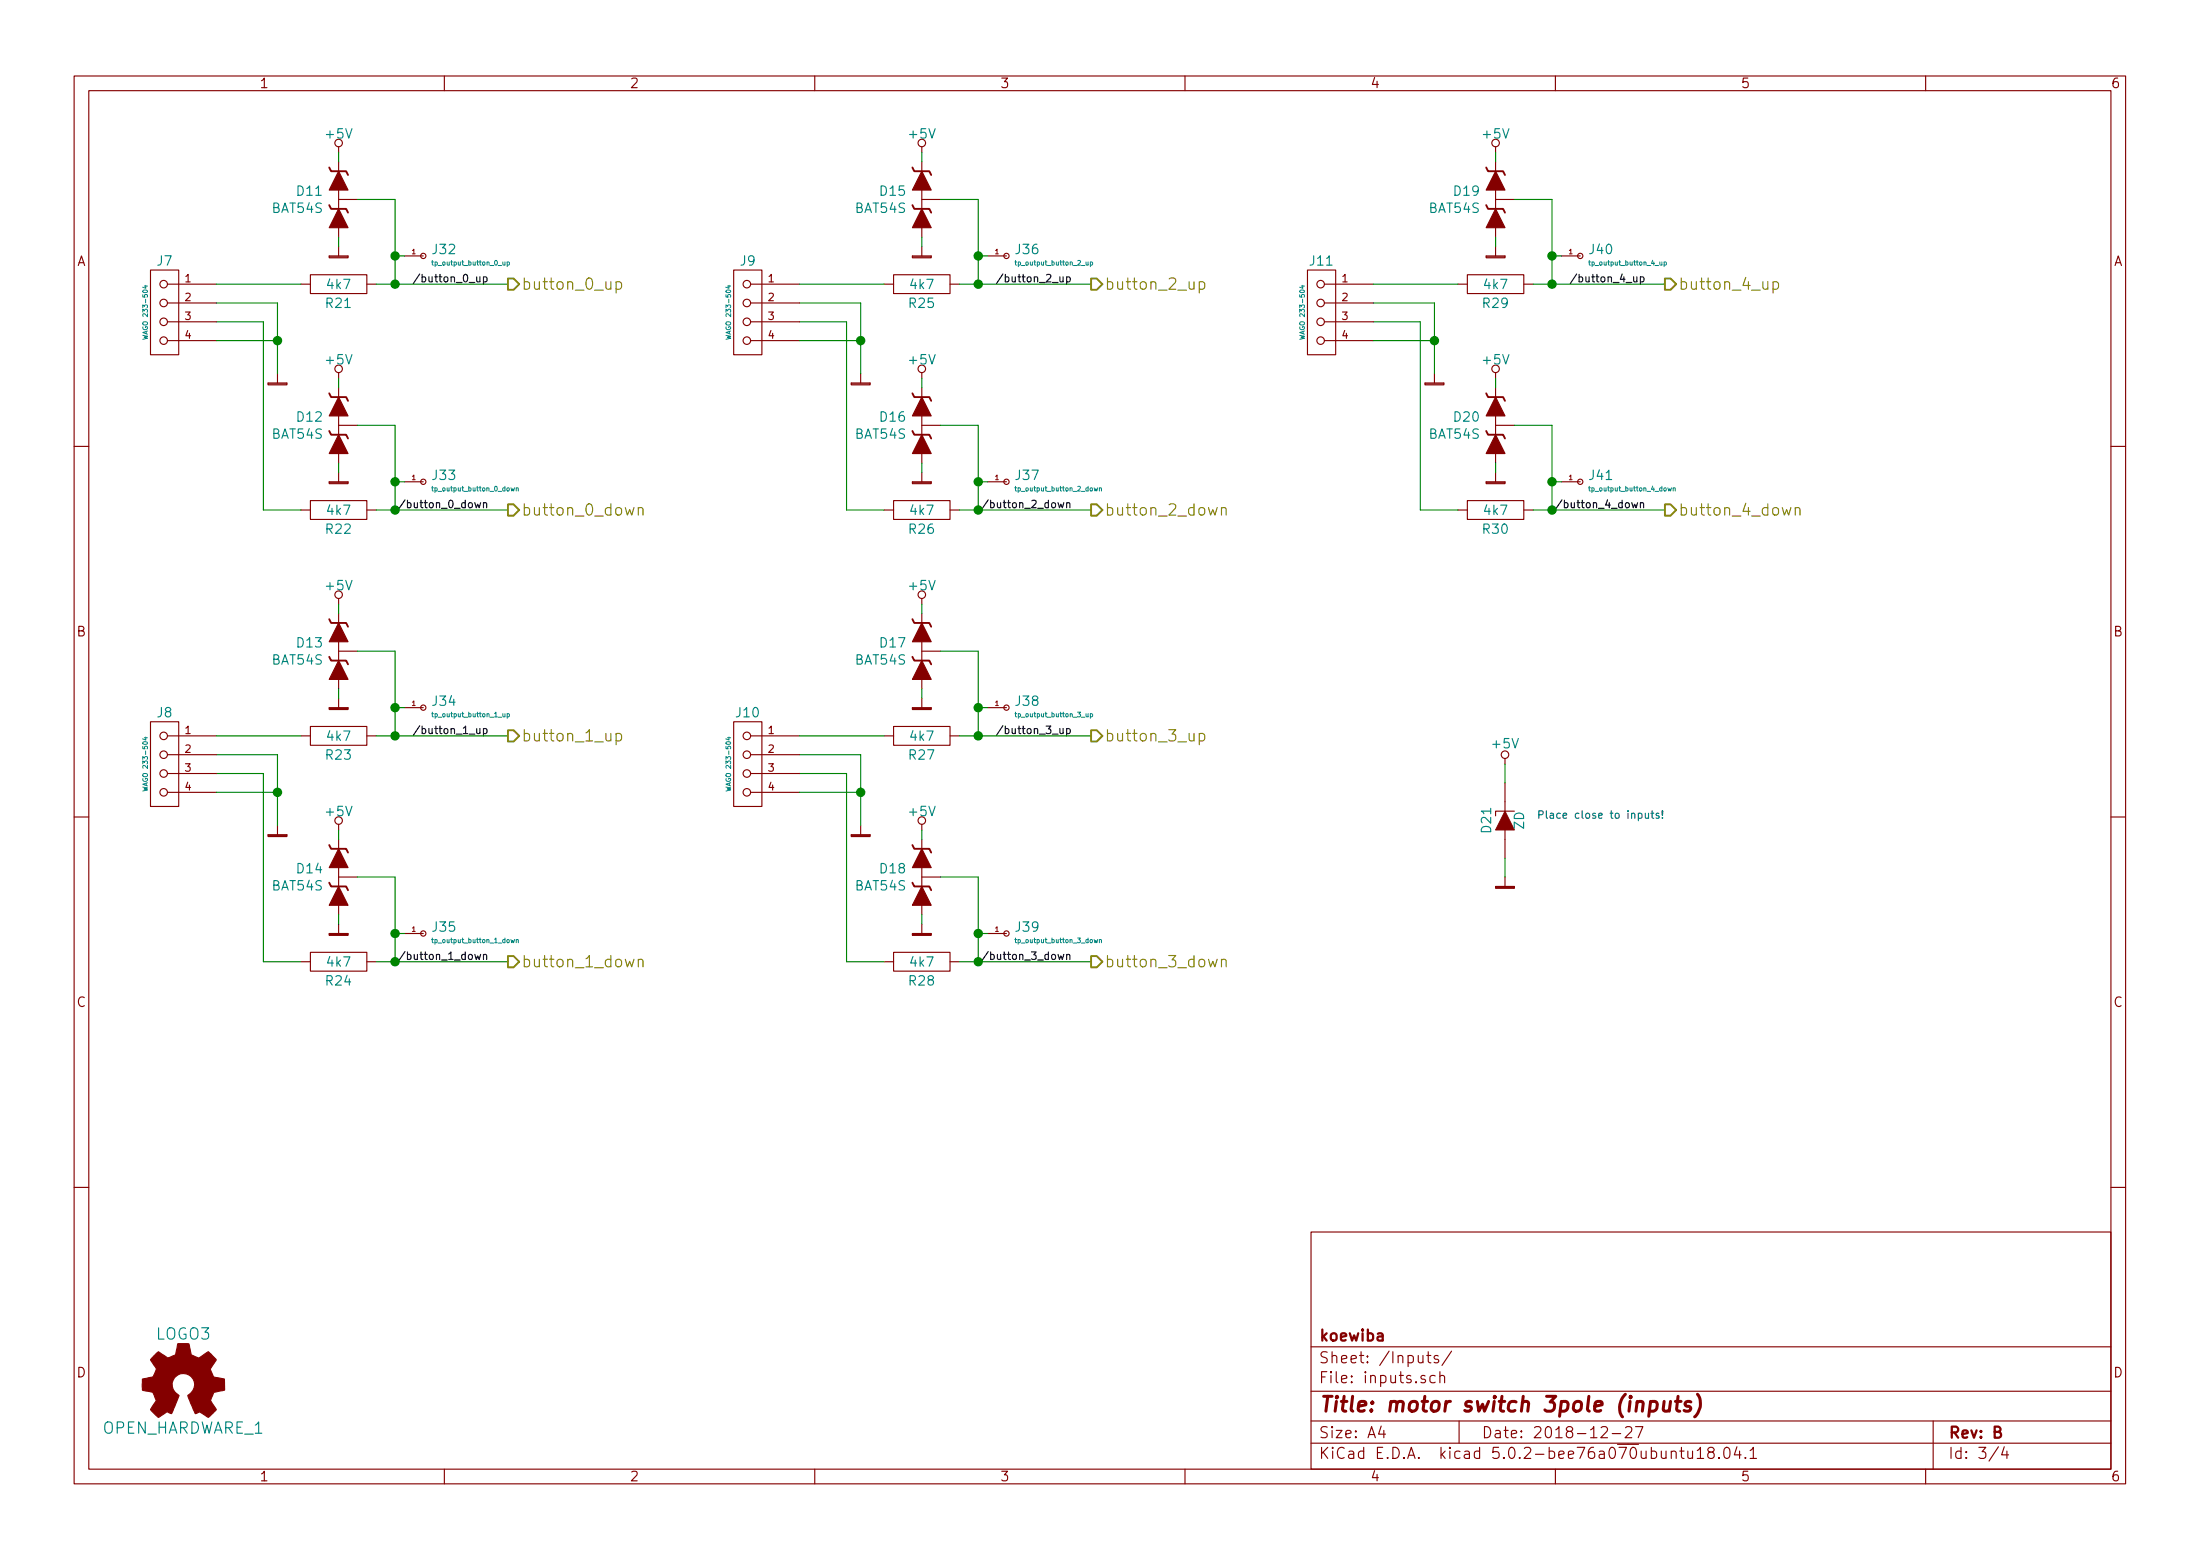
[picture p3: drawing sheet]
<svg xmlns="http://www.w3.org/2000/svg" width="297mm" height="210mm" viewBox="0 0 297 210" stroke-linecap="round" stroke-linejoin="round" font-family="sans-serif">
<g fill="none" stroke="#840000" stroke-width=".15">
<path d="M10 10.3h277v189.9h-277zM12 12.2h273v186.1h-273zM45.7 19.8v.8M60 10.3v1.9M110 10.3v1.9M124.5 19.8v.8M160 10.3v1.9M201.9 19.8v.8M210 10.3v1.9M260 10.3v1.9M20.3 36.4h3.8v11.5h-3.8zM22.6 38.3h6.6"/>
<path d="M40.6 38.3h1.3M41.9 37.1h7.6v2.5h-7.6zM44.4 34.7h2.6M44.4 34.5h2.6v.3h-2.6zM45.7 33.3v1.2M45.7 25.6v2.6M45.7 21.8v2.6M45.7 29.5v2.5M45.7 26.9h2.6M49.5 38.3h1.3M54.6 34.5h2.5M99.1 36.4h3.8v11.5h-3.8z"/>
<path d="M101.3 38.3h6.6M119.4 38.3h1.2M120.6 37.1h7.7v2.5h-7.7zM123.2 34.7h2.5M123.2 34.5h2.5v.3h-2.5zM124.5 33.3v1.2M124.5 25.6v2.6M124.5 26.9h2.5M124.5 21.8v2.6M124.5 29.5v2.5M128.3 38.3h1.2M133.3 34.5h2.6"/>
<path d="M176.5 36.4h3.8v11.5h-3.8zM178.8 38.3h6.6M196.8 38.3h1.3M198.1 37.1h7.6v2.5h-7.6zM200.7 34.7h2.5M200.7 34.5h2.5v.3h-2.5zM201.9 33.3v1.2M201.9 25.6v2.6M201.9 26.9h2.6M201.9 21.8v2.6M201.9 29.5v2.5M205.7 38.3h1.3"/>
<path d="M210.8 34.5h2.6M22.6 40.9h6.6M22.6 43.4h6.6M22.6 46h6.6M36.2 51.8h2.5M36.2 51.7h2.5v.2h-2.5zM37.5 50.4v1.3M45.7 50.3v.7M45.7 56.1v2.6M45.7 52.3v2.6M45.7 59.9v2.6M45.7 57.4h2.6"/>
<path d="M101.3 40.9h6.6M101.3 43.4h6.6M101.3 46h6.6M114.9 51.8h2.6M114.9 51.7h2.6v.2h-2.6zM116.2 50.4v1.3M124.5 50.3v.7M124.5 56.1v2.6M124.5 57.4h2.5M124.5 52.3v2.6M124.5 59.9v2.6M178.8 40.9h6.6"/>
<path d="M178.8 43.4h6.6M178.8 46h6.6M192.4 51.8h2.5M192.4 51.7h2.5v.2h-2.5zM193.7 50.4v1.3M201.9 50.3v.7M201.9 56.1v2.6M201.9 57.4h2.6M201.9 52.3v2.6M201.9 59.9v2.6M10 60.2h2M40.6 68.8h1.3"/>
<path d="M41.9 67.6h7.6v2.5h-7.6zM44.4 65.1h2.6M44.4 65h2.6v.3h-2.6zM45.7 63.7v1.3M49.5 68.8h1.3M54.6 65h2.5M119.4 68.8h1.2M120.6 67.6h7.7v2.5h-7.7zM123.2 65.1h2.5M123.2 65h2.5v.3h-2.5zM124.5 63.7v1.3M128.3 68.8h1.2"/>
<path d="M133.3 65h2.6M196.8 68.8h1.3M198.1 67.6h7.6v2.5h-7.6zM200.7 65.1h2.5M200.7 65h2.5v.3h-2.5zM201.9 63.7v1.3M205.7 68.8h1.3M210.8 65h2.6M285 60.2h2M20.3 97.4h3.8v11.4h-3.8zM22.6 99.3h6.6M40.6 99.3h1.3"/>
<path d="M41.9 98h7.6v2.6h-7.6zM44.4 95.6h2.6M44.4 95.5h2.6v.3h-2.6zM45.7 80.8v.7M45.7 94.2v1.3M45.7 86.6v2.5M45.7 82.8v2.5M45.7 90.4v2.6M45.7 87.9h2.6M49.5 99.3h1.3M54.6 95.5h2.5M99.1 97.4h3.8v11.4h-3.8z"/>
<path d="M101.3 99.3h6.6M119.4 99.3h1.2M120.6 98h7.7v2.6h-7.7zM123.2 95.6h2.5M123.2 95.5h2.5v.3h-2.5zM124.5 80.8v.7M124.5 94.2v1.3M124.5 86.6v2.5M124.5 87.9h2.5M124.5 82.8v2.5M124.5 90.4v2.6M128.3 99.3h1.2"/>
<path d="M133.3 95.5h2.6M10 110.3h2M22.6 101.8h6.6M22.6 104.4h6.6M22.6 106.9h6.6M36.2 112.8h2.5M36.2 112.6h2.5v.3h-2.5zM37.5 111.4v1.2M45.7 111.2v.8M45.7 117.1v2.5M45.7 113.3v2.5M45.7 118.4h2.6"/>
<path d="M101.3 101.8h6.6M101.3 104.4h6.6M101.3 106.9h6.6M114.9 112.8h2.6M114.9 112.6h2.6v.3h-2.6zM116.2 111.4v1.2M124.5 111.2v.8M124.5 117.1v2.5M124.5 118.4h2.5M124.5 113.3v2.5M201.9 119.8h2.6M201.9 119.6h2.6v.3h-2.6z"/>
<path d="M203.2 112v3.8M203.2 105.7v3.8M203.2 102.4v.7M203.2 118.4v1.2M204.5 109.5h-2.6v.6M285 110.3h2M40.6 129.8h1.3M41.9 128.5h7.6v2.6h-7.6zM44.4 126.1h2.6M44.4 126h2.6v.2h-2.6zM45.7 124.7v1.3M45.7 120.9v2.5"/>
<path d="M49.5 129.8h1.3M54.6 126h2.5M119.4 129.8h1.2M120.6 128.5h7.7v2.6h-7.7zM123.2 126.1h2.5M123.2 126h2.5v.2h-2.5zM124.5 124.7v1.3M124.5 120.9v2.5M128.3 129.8h1.2M133.3 126h2.6M10 160.2h2M177 166.3h108v32h-108z"/>
<path d="M285 160.2h2M60 198.3v1.9M110 198.3v1.9M160 198.3v1.9M177 194.8h108M177 191.8h108M177 187.8h108M177 181.8h108M186.5 192.5l-.4 1h1M186.8 193v1M192.6 182.9h.6M192.8 182.4v1.3l.1 .1 .3 .1"/>
<path d="M193.8 185.7a.53 .53 0 0 0-.7 0v.8a.53 .53 0 0 0 .7 0M194.2 183l-.4-.1-.2 .3a.48 .48 0 0 0 .6 .3l.1 .1-.1 .2-.1 .1-.5-.1M194.4 185.7a.38 .38 0 0 1 .6 .1v.8M194.4 185.1v1.5M196 182.3l-1.3 2M197 191.8v3M210 198.3v1.9M216.2 192.7l.2-.2 .5 .1a.4 .4 0 0 1 .1 .6l-.9 .8h.9M217.7 193.5h1.1M219.5 192.7l.2-.2h.3a.41 .41 0 0 1 .3 .7l-.9 .8h.9M220.8 192.5h1l-.6 1.5M226.8 195.8h.6"/>
<path d="M227 195.3v1.3l.2 .2h.2M227.9 195.8v.9a.45 .45 0 0 0 .6 0M228.5 195.8v1M229.2 195.8l.4-.5v1.5M229.2 196.8h.8M230.9 196l-.2-.2-.1-.2a.47 .47 0 0 1 .6-.3l.2 .3v.2l-.7 .2a.48 .48 0 0 0 0 .7 .51 .51 0 0 0 .7 0 .48 .48 0 0 0-.2-.7M232.1 196.7h.1l-.1 .1-.1-.1h.1v.1M232.9 195.5a.37 .37 0 0 1 .3-.2 .37 .37 0 0 1 .3 .3l.1 .3a.72 .72 0 0 1-.4 .9l-.3-.1a1.2 1.2 0 0 1 0-1.2zM234.5 195.2l-.3 1.1h.9M234.9 195.8v1M235.7 196.7v.1l-.1-.1h.1v.1M236.3 195.8l.4-.5v1.5"/>
<path d="M236.3 196.8h.9M260 198.3v1.9M261 191.8v6.5M269.8 195.2l-1.2 2M270.6 195.2l-.3 1.1h.9M271 195.8v1"/>
<circle cx="45.7" cy="19.3" r=".51"/>
<circle cx="124.5" cy="19.3" r=".51"/>
<circle cx="201.9" cy="19.3" r=".51"/>
<circle cx="22.1" cy="38.3" r=".51"/>
<circle cx="57.1" cy="34.5" r=".36"/>
<circle cx="100.8" cy="38.3" r=".51"/>
<circle cx="135.9" cy="34.5" r=".36"/>
<circle cx="178.3" cy="38.3" r=".51"/>
<circle cx="213.4" cy="34.5" r=".36"/>
<circle cx="22.1" cy="43.4" r=".51"/>
<circle cx="22.1" cy="46" r=".51"/>
<circle cx="22.1" cy="40.9" r=".51"/>
<circle cx="45.7" cy="49.8" r=".51"/>
<circle cx="100.8" cy="40.9" r=".51"/>
<circle cx="100.8" cy="43.4" r=".51"/>
<circle cx="100.8" cy="46" r=".51"/>
<circle cx="124.5" cy="49.8" r=".51"/>
<circle cx="178.3" cy="46" r=".51"/>
<circle cx="178.3" cy="43.4" r=".51"/>
<circle cx="178.3" cy="40.9" r=".51"/>
<circle cx="201.9" cy="49.8" r=".51"/>
<circle cx="57.1" cy="65" r=".36"/>
<circle cx="135.9" cy="65" r=".36"/>
<circle cx="213.4" cy="65" r=".36"/>
<circle cx="22.1" cy="99.3" r=".51"/>
<circle cx="45.7" cy="80.3" r=".51"/>
<circle cx="57.1" cy="95.5" r=".36"/>
<circle cx="100.8" cy="99.3" r=".51"/>
<circle cx="124.5" cy="80.3" r=".51"/>
<circle cx="135.9" cy="95.5" r=".36"/>
<circle cx="22.1" cy="106.9" r=".51"/>
<circle cx="22.1" cy="101.8" r=".51"/>
<circle cx="22.1" cy="104.4" r=".51"/>
<circle cx="45.7" cy="110.7" r=".51"/>
<circle cx="100.8" cy="104.4" r=".51"/>
<circle cx="100.8" cy="106.9" r=".51"/>
<circle cx="100.8" cy="101.8" r=".51"/>
<circle cx="124.5" cy="110.7" r=".51"/>
<circle cx="203.2" cy="101.8" r=".51"/>
<circle cx="57.1" cy="126" r=".36"/>
<circle cx="135.9" cy="126" r=".36"/>
</g>
<path d="M222.9 189.2l.2-.1 .5 .1 .2 .3-.1 .6a.66 .66 0 0 1-1 .2M224.7 189.1l-.1 1.2a.59 .59 0 0 0 .8 0M225.6 189.1l-.2 1.3M226.2 189.1h.8M226.6 188.4l-.2 1.8v.1l.4 .1M228.3 189.2a.49 .49 0 0 0-.8 .3l.1 .2 .4 .1 .3 .3-.1 .2-.2 .1-.6-.1M229.2 188.2a2.31 2.31 0 0 1-.4 3" fill="none" stroke="#840000" stroke-width=".41"/>
<g fill="none" stroke="#000" stroke-width=".15">
<path d="M56.7 37l-.9 1.3M135.4 37l-.9 1.3M212.9 37l-.9 1.3M54.7 67.5l-.9 1.3M65.3 67.9a.23 .23 0 0 1 .4 .1v.5M133.4 67.5l-.9 1.3M144 67.9h.1a.23 .23 0 0 1 .3 .1v.5M210.9 67.5l-.9 1.3M221.5 67.9a.23 .23 0 0 1 .4 .1v.5M56.7 97.9l-.9 1.3M135.4 97.9l-.9 1.3M54.7 128.4l-.9 1.3"/>
<path d="M65.3 128.9v-.1a.23 .23 0 0 1 .4 .2v.5M133.4 128.4l-.9 1.3M144 128.9l.1-.1a.23 .23 0 0 1 .3 .2v.5"/>
</g>
<g fill="#840000" stroke="#840000" stroke-width=".15">
<path d="M21.1 182.6l.3-.2 1.2 .8h.3l.8-.4 .3-1.4 1.3-.1 .2 .1 .3 1.4 1 .5 1.3-.9 1.1 1.1-.8 1.3 .4 1 1.5 .3v1.5l-1.4 .3-.1 .1-.4 1 .8 1.2-.1 .2-1 .9-1.2-.8-.5 .3-1.1-2.5a1.54 1.54 0 0 0 .4-2.6 1.54 1.54 0 0 0-2.5 1 1.97 1.97 0 0 0 1 1.6l-1 2.5-.6-.3-1.3 .8-1-1.1 .8-1.2-.4-1.1-1.5-.3v-1.5l1.2-.2a.83 .83 0 0 0 .6-.8l.1-.4-.8-1.2z"/>
<path d="M45.7 53.6l1.3 2.5h-2.6z"/>
<path d="M45.7 58.7l1.3 2.5h-2.6z"/>
<path d="M45.7 23.1l1.3 2.5h-2.6z"/>
<path d="M45.7 28.2l1.3 2.5h-2.6z"/>
<path d="M45.7 114.5l1.3 2.6h-2.6z"/>
<path d="M45.7 119.6l1.3 2.6h-2.6z"/>
<path d="M45.7 84.1l1.3 2.5h-2.6z"/>
<path d="M45.7 89.1l1.3 2.6h-2.6z"/>
<path d="M124.5 53.6l1.2 2.5h-2.5z"/>
<path d="M124.5 58.7l1.2 2.5h-2.5z"/>
<path d="M124.5 23.1l1.2 2.5h-2.5z"/>
<path d="M124.5 28.2l1.2 2.5h-2.5z"/>
<path d="M124.5 114.5l1.2 2.6h-2.5z"/>
<path d="M124.5 119.6l1.2 2.6h-2.5z"/>
<path d="M124.5 84.1l1.2 2.5h-2.5z"/>
<path d="M124.5 89.1l1.2 2.6h-2.5z"/>
<path d="M201.9 53.6l1.3 2.5h-2.5z"/>
<path d="M201.9 58.7l1.3 2.5h-2.5z"/>
<path d="M201.9 23.1l1.3 2.5h-2.5z"/>
<path d="M201.9 28.2l1.3 2.5h-2.5z"/>
</g>
<g fill="none" stroke="#840000" stroke-width=".25">
<path d="M44.4 27.7l.3 .5h2l.3 .5M44.4 22.6l.3 .5h2l.3 .5M123.2 27.7l.2 .5h2.1l.2 .5M123.2 22.6l.2 .5h2.1l.2 .5M200.7 27.7l.2 .5h2l.3 .5M200.7 22.6l.2 .5h2l.3 .5M44.4 58.2l.3 .5h2l.3 .5M44.4 53.1l.3 .5h2l.3 .5M123.2 58.2l.2 .5h2.1l.2 .5M123.2 53.1l.2 .5h2.1l.2 .5M200.7 58.2l.2 .5h2l.3 .5M200.7 53.1l.2 .5h2l.3 .5"/>
<path d="M44.4 88.6l.3 .5h2l.3 .6M44.4 83.6l.3 .5h2l.3 .5M123.2 88.6l.2 .5h2.1l.2 .6M123.2 83.6l.2 .5h2.1l.2 .5M44.4 119.1l.3 .5h2l.3 .5M44.4 114l.3 .5h2l.3 .6M123.2 119.1l.2 .5h2.1l.2 .5M123.2 114l.2 .5h2.1l.2 .6"/>
</g>
<g fill="none" stroke="#008400" stroke-width=".15">
<path d="M29.2 38.3h11.4M45.7 20.6v1.2M45.7 32v1.3M48.3 26.9h5v11.4M50.8 38.3h17.8M53.3 34.5h1.3M107.9 38.3h11.5M124.5 20.6v1.2M124.5 32v1.3M127 26.9h5.1v11.4M129.5 38.3h17.8M132.1 34.5h1.2"/>
<path d="M185.4 38.3h11.4M201.9 20.6v1.2M201.9 32v1.3M204.5 26.9h5v11.4M207 38.3h17.8M209.5 34.5h1.3M29.2 40.9h8.3v9.5M29.2 43.4h6.4v25.4h5M29.2 46h8.3M45.7 51v1.3M48.3 57.4h5v11.4M107.9 40.9h8.3v9.5"/>
<path d="M107.9 43.4h6.4v25.4h5.1M107.9 46h8.3M124.5 51v1.3M127 57.4h5.1v11.4M185.4 40.9h8.3v9.5M185.4 43.4h6.4v25.4h5M185.4 46h8.3M201.9 51v1.3M204.5 57.4h5v11.4M45.7 62.5v1.2M50.8 68.8h17.8M53.3 65h1.3"/>
<path d="M124.5 62.5v1.2M129.5 68.8h17.8M132.1 65h1.2M201.9 62.5v1.2M207 68.8h17.8M209.5 65h1.3M29.2 99.3h11.4M45.7 81.5v1.3M45.7 93v1.2M48.3 87.9h5v11.4M50.8 99.3h17.8M53.3 95.5h1.3"/>
<path d="M107.9 99.3h11.5M124.5 81.5v1.3M124.5 93v1.2M127 87.9h5.1v11.4M129.5 99.3h17.8M132.1 95.5h1.2M29.2 101.8h8.3v9.6M29.2 104.4h6.4v25.4h5M29.2 106.9h8.3M45.7 112v1.3M48.3 118.4h5v11.4M107.9 101.8h8.3v9.6"/>
<path d="M107.9 104.4h6.4v25.4h5.1M107.9 106.9h8.3M124.5 112v1.3M127 118.4h5.1v11.4M203.2 103.1v2.6M203.2 115.8v2.6M45.7 123.4v1.3M50.8 129.8h17.8M53.3 126h1.3M124.5 123.4v1.3M129.5 129.8h17.8M132.1 126h1.2"/>
</g>
<g fill="none" stroke="#008484" stroke-width=".14">
<path d="M19.5 38.6h.4M19.7 38.5v.4l-.4-.1M58.3 35.4h.2M67.9 35.4v.4l.3-.1M68.2 35.4v.4M68.5 35.4h.2l.1 .1-.1 .3h-.2M68.5 35.4v.6M98.2 38.6h.5M98.4 38.5v.4l-.4-.1M137 35.4h.3M146.6 35.4l.1 .4 .2-.1M146.9 35.4v.4"/>
<path d="M147.2 35.4h.2l.1 .1-.1 .3h-.2M147.2 35.4v.6M175.7 38.6h.4M175.9 38.5v.4l-.4-.1M214.5 35.4h.2M224.1 35.4l.1 .4 .2-.1M224.4 35.4v.4M224.7 35.4h.2l.1 .1-.1 .3h-.2M224.7 35.4v.6M19.3 45.3l.6 .1-.4 .1 .4 .1-.6 .2M98 45.3l.7 .1-.5 .1 .5 .1-.7 .2M175.5 45.3l.6 .1-.4 .1 .4 .1-.6 .2"/>
<path d="M58.3 65.8h.2M69 65.8l.1 .5 .1-.3 .1 .3 .2-.5M69.7 65.9h.3v.4M69.7 65.8v.5M137 65.8h.3M147.7 65.8l.2 .5 .1-.3 .1 .3 .1-.5M148.4 65.9h.3v.4M148.4 65.8v.5M214.5 65.8h.2M225.2 65.8l.1 .5 .1-.3 .2 .3 .1-.5M225.9 65.9h.3v.4M225.9 65.8v.5"/>
<path d="M19.5 99.6h.4M19.7 99.5v.4l-.4-.2M58.3 96.3h.2M67.9 96.3v.4h.3M68.2 96.3v.4M68.5 96.3h.2l.1 .1-.1 .3h-.2M68.5 96.3v.6M98.2 99.6h.5M98.4 99.5v.4l-.4-.2M137 96.3h.3M146.6 96.3l.1 .4h.2M146.9 96.3v.4"/>
<path d="M147.2 96.3h.2l.1 .1-.1 .3h-.2M147.2 96.3v.6M19.3 106.2l.6 .1-.4 .2 .4 .1-.6 .2M98 106.2l.7 .1-.5 .2 .5 .1-.7 .2M58.3 126.8h.2M69 126.8l.1 .4 .1-.3 .1 .3 .2-.4M69.7 126.9l.3-.1v.4M69.7 126.8v.4M137 126.8h.3M147.7 126.8l.2 .4 .1-.3 .1 .3 .1-.4M148.4 126.9l.3-.1v.4M148.4 126.8v.4"/>
</g>
<g fill="#008400" stroke="#008400" stroke-width=".25">
<circle cx="37.5" cy="46" r=".51"/>
<circle cx="53.3" cy="38.3" r=".51"/>
<circle cx="53.3" cy="68.8" r=".51"/>
<circle cx="37.5" cy="106.9" r=".51"/>
<circle cx="53.3" cy="99.3" r=".51"/>
<circle cx="53.3" cy="129.8" r=".51"/>
<circle cx="116.2" cy="46" r=".51"/>
<circle cx="132.1" cy="38.3" r=".51"/>
<circle cx="132.1" cy="68.8" r=".51"/>
<circle cx="116.2" cy="106.9" r=".51"/>
<circle cx="132.1" cy="99.3" r=".51"/>
<circle cx="132.1" cy="129.8" r=".51"/>
<circle cx="193.7" cy="46" r=".51"/>
<circle cx="209.6" cy="38.3" r=".51"/>
<circle cx="209.6" cy="68.8" r=".51"/>
<circle cx="53.3" cy="34.5" r=".51"/>
<circle cx="53.3" cy="65" r=".51"/>
<circle cx="53.3" cy="95.5" r=".51"/>
<circle cx="53.3" cy="126" r=".51"/>
<circle cx="132.1" cy="126" r=".51"/>
<circle cx="132.1" cy="95.5" r=".51"/>
<circle cx="132.1" cy="65" r=".51"/>
<circle cx="132.1" cy="34.5" r=".51"/>
<circle cx="209.6" cy="34.5" r=".51"/>
<circle cx="209.6" cy="65" r=".51"/>
</g>
<g fill="none" stroke="#848400" stroke-width=".15">
<path d="M83.2 38.1l.4-.1 .3 .3v.4l-.1 .3h-.2h-.4M83.2 38v1.5M161.9 38.1l.5-.1 .3 .3v.4l-.2 .3h-.1h-.5M161.9 38v1.5M239.4 38.1l.5-.1 .2 .3v.4l-.1 .3h-.1h-.5M239.4 38v1.5M84.4 68.5l.3 1 .3-.7 .3 .7 .3-1M86.2 68.6a.38 .38 0 0 1 .6 .1v.8M86.2 68.5v1M163.2 68.5l.2 1 .4-.7 .2 .7 .3-1M164.9 68.6a.38 .38 0 0 1 .7 .1v.8M164.9 68.5v1"/>
<path d="M240.6 68.5l.3 1 .3-.7 .3 .7 .3-1M242.4 68.6a.38 .38 0 0 1 .6 .1v.8M242.4 68.5v1M83.2 99.1l.4-.1 .3 .3v.4l-.1 .2-.2 .1-.4-.1M83.2 99v1.5M161.9 99.1l.5-.1 .3 .3v.4l-.2 .2-.1 .1-.5-.1M161.9 99v1.5M84.4 129.5l.3 1 .3-.8 .3 .8 .3-1M86.2 129.6a.38 .38 0 0 1 .6 .1v.8M86.2 129.5v1M163.2 129.5l.2 1 .4-.8 .2 .8 .3-1M164.9 129.6a.38 .38 0 0 1 .7 .1v.8"/>
<path d="M164.9 129.5v1"/>
</g>
<path d="M68.6 37.6h.7l.8 .7-.8 .8h-.7zM147.3 37.6h.8l.7 .7-.7 .8h-.8zM224.8 37.6h.8l.7 .7-.7 .8h-.8zM68.6 68.1h.7l.8 .7-.8 .8h-.7zM147.3 68.1h.8l.7 .7-.7 .8h-.8zM224.8 68.1h.8l.7 .7-.7 .8h-.8zM68.6 98.5h.7l.8 .8-.8 .8h-.7zM147.3 98.5h.8l.7 .8-.7 .8h-.8zM68.6 129h.7l.8 .8-.8 .8h-.7zM147.3 129h.8l.7 .8-.7 .8h-.8z" fill="none" stroke="#848400" stroke-width=".25"/>
<path d="M203.2 109.5l1.3 2.5h-2.6z" fill="#840000" stroke="#840000" stroke-width=".14"/>
<path d="M207.8 110l.5-.1 .1-.2-.1-.2-.5-.1v1M208.8 109.4v.9l.1 .1M209.3 109.8h.4l.1 .6M209.8 110h-.4a.21 .21 0 0 0-.1 .2 .21 .21 0 0 0 .1 .2h.4M224 109.8l-.3-.1-.1 .2 .1 .2h.3v.3h-.4M224.5 110.3v.1M224.5 109.4v.6" fill="none" stroke="#0000c2" stroke-width=".15"/>
<text font-size="2.8" fill="#840000" x="178" y="190.5">Title: motor switch 3pole (inputs)</text>
<g font-size="2.1" fill="#848400">
<text x="70.4" y="39.1">button_0_up</text>
<text x="149.1" y="39.1">button_2_up</text>
<text x="226.6" y="39.1">button_4_up</text>
<text x="70.4" y="69.6">button_0_down</text>
<text x="149.1" y="69.6">button_2_down</text>
<text x="226.6" y="69.6">button_4_down</text>
<text x="70.4" y="100.1">button_1_up</text>
<text x="149.1" y="100.1">button_3_up</text>
<text x="70.4" y="130.6">button_1_down</text>
<text x="149.1" y="130.6">button_3_down</text>
</g>
<g font-size="2.1" fill="#008484">
<text x="21.1" y="180.8">LOGO3</text>
<text x="13.7" y="193.5">OPEN_HARDWARE_1</text>
</g>
<g font-size="2.1" fill="#840000">
<text x="178" y="184">Sheet: /Inputs/</text>
<text x="178" y="181">koewiba</text>
<text x="178" y="186.7">File: inputs.sch</text>
<text x="178" y="196.9">KiCad E.D.A. kicad 5.0.2-bee76a070ubuntu18.04.1</text>
<text x="178" y="194.1">Size: A4</text>
<text x="200" y="194.1">Date: 2018-12-27</text>
<text x="263" y="194.1">Rev: B</text>
<text x="263" y="196.9">Id: 3/4</text>
</g>
<g font-size="1.8" fill="#840000">
<text x="35" y="11.9">1</text>
<text x="85" y="11.9">2</text>
<text x="135" y="11.9">3</text>
<text x="185" y="11.9">4</text>
<text x="235" y="11.9">5</text>
<text x="285" y="11.9">6</text>
<text x="10.4" y="35.9">A</text>
<text x="285.4" y="35.9">A</text>
<text x="10.4" y="85.9">B</text>
<text x="285.4" y="85.9">B</text>
<text x="10.4" y="135.9">C</text>
<text x="285.4" y="135.9">C</text>
<text x="10.4" y="185.9">D</text>
<text x="285.4" y="185.9">D</text>
<text x="35" y="199.9">1</text>
<text x="85" y="199.9">2</text>
<text x="135" y="199.9">3</text>
<text x="185" y="199.9">4</text>
<text x="235" y="199.9">5</text>
<text x="285" y="199.9">6</text>
</g>
<g font-size="1.8" fill="#008484">
<text x="44.1" y="18.7">+5V</text>
<text x="122.9" y="18.7">+5V</text>
<text x="200.3" y="18.7">+5V</text>
<text x="36.8" y="28.7">BAT54S</text>
<text x="40.2" y="26.4">D11</text>
<text x="115.5" y="28.7">BAT54S</text>
<text x="118.9" y="26.4">D15</text>
<text x="193" y="28.7">BAT54S</text>
<text x="196.4" y="26.4">D19</text>
<text x="21.3" y="35.9">J7</text>
<text x="58.5" y="34.3">J32</text>
<text x="100" y="35.9">J9</text>
<text x="137.2" y="34.3">J36</text>
<text x="176.9" y="35.9">J11</text>
<text x="214.7" y="34.3">J40</text>
<text x="44.1" y="41.6">R21</text>
<text x="44.2" y="39">4k7</text>
<text x="122.8" y="41.6">R25</text>
<text x="123" y="39">4k7</text>
<text x="200.3" y="41.6">R29</text>
<text x="200.5" y="39">4k7</text>
<text x="44.1" y="49.2">+5V</text>
<text x="122.9" y="49.2">+5V</text>
<text x="200.3" y="49.2">+5V</text>
<text x="36.8" y="59.2">BAT54S</text>
<text x="40.2" y="56.9">D12</text>
<text x="115.5" y="59.2">BAT54S</text>
<text x="118.9" y="56.9">D16</text>
<text x="193" y="59.2">BAT54S</text>
<text x="196.4" y="56.9">D20</text>
<text x="58.5" y="64.8">J33</text>
<text x="137.2" y="64.8">J37</text>
<text x="214.7" y="64.8">J41</text>
<text x="44.2" y="69.5">4k7</text>
<text x="123" y="69.5">4k7</text>
<text x="200.5" y="69.5">4k7</text>
<text x="44.1" y="72.1">R22</text>
<text x="122.8" y="72.1">R26</text>
<text x="200.3" y="72.1">R30</text>
<text x="44.1" y="79.7">+5V</text>
<text x="122.9" y="79.7">+5V</text>
<text x="36.8" y="89.7">BAT54S</text>
<text x="40.2" y="87.4">D13</text>
<text x="115.5" y="89.7">BAT54S</text>
<text x="118.9" y="87.4">D17</text>
<text x="58.5" y="95.3">J34</text>
<text x="137.2" y="95.3">J38</text>
<text x="21.3" y="96.8">J8</text>
<text x="44.2" y="100">4k7</text>
<text x="99.5" y="96.8">J10</text>
<text x="123" y="100">4k7</text>
<text x="201.6" y="101">+5V</text>
<text x="44.1" y="102.5">R23</text>
<text x="122.8" y="102.5">R27</text>
<text x="44.1" y="110.2">+5V</text>
<text x="122.9" y="110.2">+5V</text>
<text x="201.3" y="112.3" transform="rotate(-90 201.3 112.3)">D21</text>
<text x="205.8" y="111.9" transform="rotate(-90 205.8 111.9)">ZD</text>
<text x="40.2" y="117.9">D14</text>
<text x="118.9" y="117.9">D18</text>
<text x="36.8" y="120.2">BAT54S</text>
<text x="58.5" y="125.7">J35</text>
<text x="115.5" y="120.2">BAT54S</text>
<text x="137.2" y="125.7">J39</text>
<text x="44.2" y="130.5">4k7</text>
<text x="123" y="130.5">4k7</text>
<text x="44.1" y="133">R24</text>
<text x="122.8" y="133">R28</text>
</g>
<g font-size="1.4" fill="#840000">
<text x="25" y="38.1">1</text>
<text x="25" y="40.6">2</text>
<text x="103.8" y="38.1">1</text>
<text x="103.8" y="40.6">2</text>
<text x="181.2" y="38.1">1</text>
<text x="181.2" y="40.6">2</text>
<text x="25" y="43.2">3</text>
<text x="25" y="45.7">4</text>
<text x="103.8" y="43.2">3</text>
<text x="103.8" y="45.7">4</text>
<text x="181.2" y="43.2">3</text>
<text x="181.2" y="45.7">4</text>
<text x="25" y="99.1">1</text>
<text x="25" y="101.6">2</text>
<text x="103.8" y="99.1">1</text>
<text x="103.8" y="101.6">2</text>
<text x="25" y="104.1">3</text>
<text x="25" y="106.7">4</text>
<text x="103.8" y="104.1">3</text>
<text x="103.8" y="106.7">4</text>
</g>
<g font-size="1.4">
<text x="57.1" y="38.1">/button_0_up</text>
<text x="135.9" y="38.1">/button_2_up</text>
<text x="213.4" y="38.1">/button_4_up</text>
<text x="55.2" y="68.6">/button_0_down</text>
<text x="133.9" y="68.6">/button_2_down</text>
<text x="211.4" y="68.6">/button_4_down</text>
<text x="57.1" y="99.1">/button_1_up</text>
<text x="135.9" y="99.1">/button_3_up</text>
<text x="55.2" y="129.5">/button_1_down</text>
<text x="133.9" y="129.5">/button_3_down</text>
</g>
<text font-size="1.4" fill="#0000c2" x="210.2" y="110.5">Place close to inputs!</text>
<g font-size=".9" fill="#840000">
<text x="55.7" y="34.3">1</text>
<text x="134.4" y="34.3">1</text>
<text x="211.9" y="34.3">1</text>
<text x="55.7" y="64.8">1</text>
<text x="134.4" y="64.8">1</text>
<text x="211.9" y="64.8">1</text>
<text x="55.7" y="95.3">1</text>
<text x="134.4" y="95.3">1</text>
<text x="55.7" y="125.7">1</text>
<text x="134.4" y="125.7">1</text>
</g>
<g font-size=".9" fill="#008484">
<text x="58.6" y="35.8">tp_output_button_0_up</text>
<text x="137.4" y="35.8">tp_output_button_2_up</text>
<text x="214.9" y="35.8">tp_output_button_4_up</text>
<text x="19.9" y="45.3" transform="rotate(-90 19.9 45.3)">WAGO 233-504</text>
<text x="98.7" y="45.3" transform="rotate(-90 98.7 45.3)">WAGO 233-504</text>
<text x="176.1" y="45.3" transform="rotate(-90 176.1 45.3)">WAGO 233-504</text>
<text x="58.6" y="66.3">tp_output_button_0_down</text>
<text x="137.4" y="66.3">tp_output_button_2_down</text>
<text x="214.9" y="66.3">tp_output_button_4_down</text>
<text x="58.6" y="96.8">tp_output_button_1_up</text>
<text x="137.4" y="96.8">tp_output_button_3_up</text>
<text x="19.9" y="106.3" transform="rotate(-90 19.9 106.3)">WAGO 233-504</text>
<text x="98.7" y="106.3" transform="rotate(-90 98.7 106.3)">WAGO 233-504</text>
<text x="58.6" y="127.2">tp_output_button_1_down</text>
<text x="137.4" y="127.2">tp_output_button_3_down</text>
</g>
</svg>
